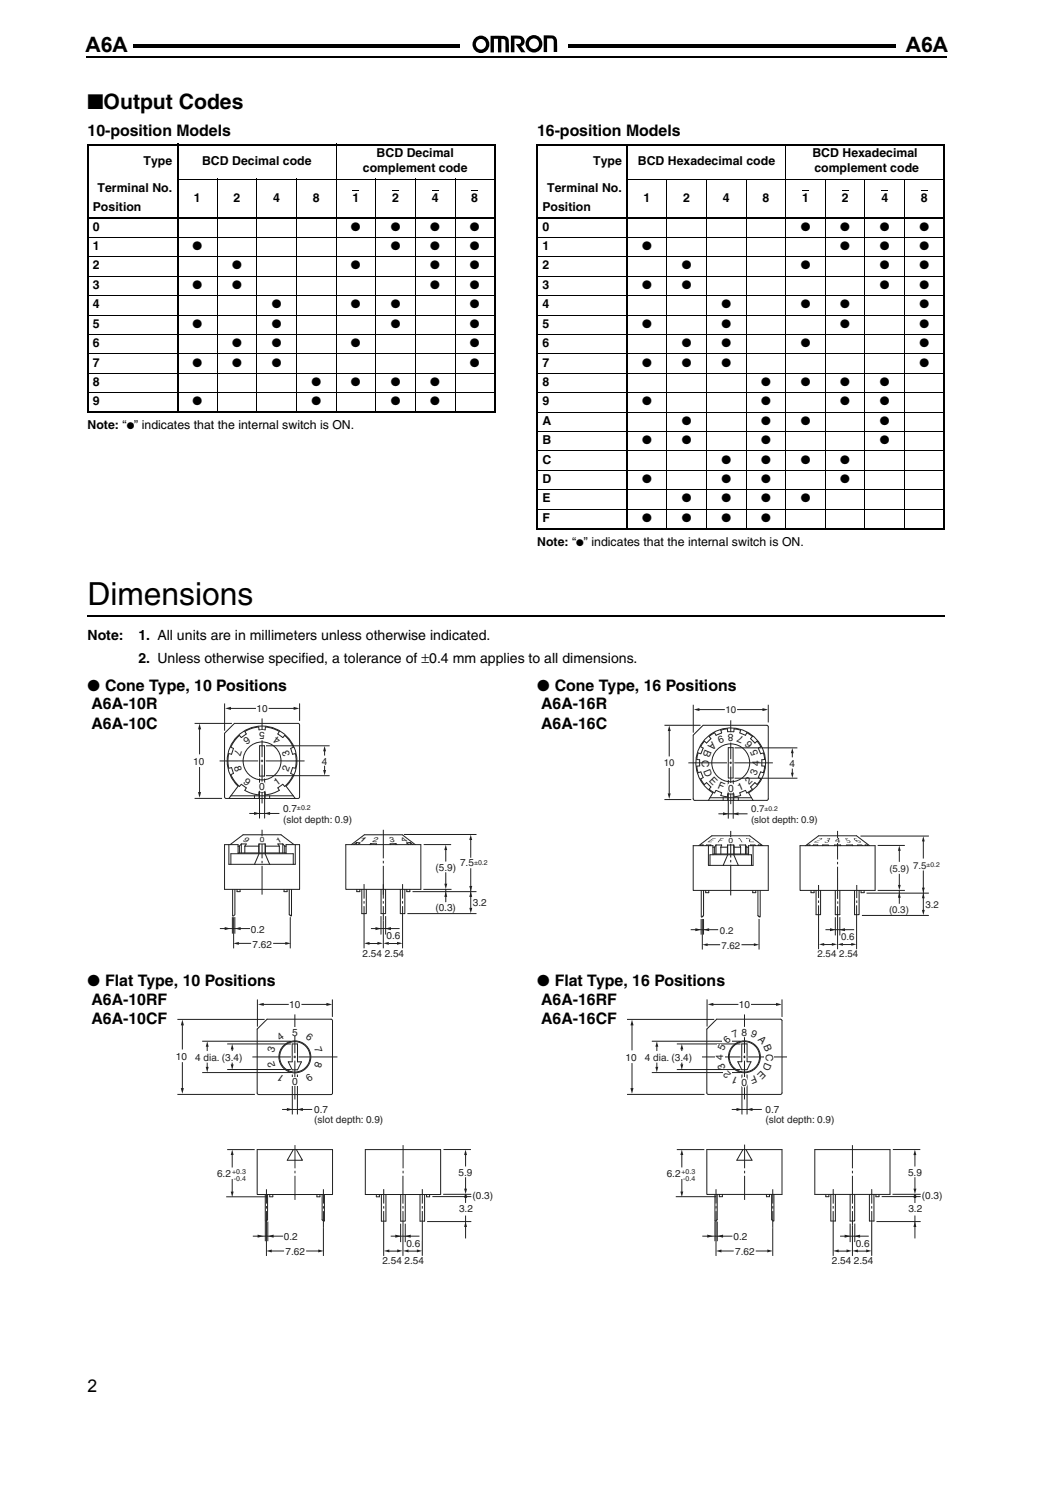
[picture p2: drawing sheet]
<svg xmlns="http://www.w3.org/2000/svg" width="210mm" height="297mm" viewBox="0 0 210 297" stroke-linecap="round" stroke-linejoin="round" font-family="sans-serif">
<path d="M21.1 8.9h.3v.6h-.3zM21.4 8.9h159.2v.6h-159.2z" fill="#000"/>
<g fill="#fff">
<path d="M92.2 7.9h21.1v3.7h-21.1z"/>
<path d="M92.2 7.7h21.3v.4h-21.3z"/>
<path d="M113.2 7.9h.3v3.9h-.3z"/>
<path d="M92 11.5h21.3v.3h-21.3z"/>
<path d="M92 7.7h.4v3.9h-.4z"/>
<path d="M179.3 7.6h10.3v3.9h-10.3z"/>
<path d="M94.5 7h16.9v3.6h-16.9z"/>
</g>
<path d="M95 7.6l.7-.4 .5-.1v.7a1.05 1.05 0 0 0-1 1.5 1.05 1.05 0 0 0 1.7 .3 1.05 1.05 0 0 0-.4-1.8h-.3v-.7a1.73 1.73 0 0 1 1.7 2.2 1.73 1.73 0 0 1-2.5 1.1 1.73 1.73 0 0 1-.4-2.8zM98.1 7.2h1.6a2.04 2.04 0 0 1 1.9 .5l.2 2.8h-.7v-.9a2.09 2.09 0 0 0-.2-1.7l-.6-.1v2.7h-.7v-2.7h-.8v2.7h-.7zM102.2 7.1h1a1.24 1.24 0 0 1 1.4 .3 1.24 1.24 0 0 1 .2 1.4l-.6 .4 .9 1.2h-.9l-1.1-1.6a.76 .76 0 0 0 1.1-.7 .98 .98 0 0 0-1.3-.4v2.7h-.7zM105.6 7.5l.7-.4 .5-.1v.7a1.05 1.05 0 0 0-1 1.4 1.05 1.05 0 0 0 1.7 .4 1.05 1.05 0 0 0-.4-1.8h-.3v-.7a1.73 1.73 0 0 1 1.7 2.2 1.73 1.73 0 0 1-2.5 1 1.73 1.73 0 0 1-.4-2.7zM108.7 7.1h1a1.33 1.33 0 0 1 1.7 1.6v1.7h-.7v-2.2a.54 .54 0 0 0-.7-.5h-.6v2.7h-.7z" fill="#000"/>
<path d="M17.1 7.6h9.5v3.9h-9.5z" fill="#fff"/>
<path d="M17.2 11.1h.2v.4h-.2z" fill="#000"/>
<path d="M17.4 11.3h171.9" fill="none" stroke="#000" stroke-width=".36"/>
<path d="M17.5 123.1h171.4v.6h-171.4z" fill="#fff"/>
<path d="M70.5 38.1h1.4v.1h-1.4zM78.4 38.1h1.4v.1h-1.4zM86.3 38.1h1.4v.1h-1.4zM94.3 38.1h1.3v.1h-1.3zM160.4 38.1h1.4v.1h-1.4zM168.3 38.1h1.4v.1h-1.4zM176.3 38.1h1.3v.1h-1.3zM184.2 38.1h1.3v.1h-1.3zM17.5 123.1v.2z" fill="#000"/>
<g fill="none" stroke="#000" stroke-width=".2">
<path d="M35.3 35.8h63.8M43.4 35.7v46.9M51.4 35.7v46.9M59.3 35.7v46.9M67.2 28.8v53.8M75.1 35.7v46.9M83.1 35.7v46.9M91 35.7v46.9M125.2 35.8h63.8M133.4 35.7v70.2M141.3 35.7v70.2M149.2 35.7v70.2"/>
<path d="M157.1 28.8v77.1M165.1 35.7v70.2M173 35.7v70.2M180.9 35.7v70.2M17.3 47.5h81.8M17.3 51.4h81.8M17.3 55.2h81.8M17.3 59.1h81.8M107.3 47.5h81.7M107.3 51.4h81.7M107.3 55.2h81.7M107.3 59.1h81.7"/>
<path d="M17.3 63h81.8M17.3 66.9h81.8M17.3 70.7h81.8M17.3 74.6h81.8M17.3 78.5h81.8M107.3 63h81.7M107.3 66.9h81.7M107.3 70.7h81.7M107.3 74.6h81.7M107.3 78.5h81.7M107.3 82.4h81.7M107.3 86.3h81.7"/>
<path d="M107.3 90.1h81.7M107.3 94h81.7M107.3 97.9h81.7M107.3 101.8h81.7M17.5 123.2h171.4"/>
</g>
<path d="M17.3 28.9h81.8M17.5 29.1v53.1M35.5 28.8v53.8M98.9 29.1v53.1M107.3 28.9h81.7M107.4 29.1v76.4M125.4 28.8v77.1M188.8 29.1v76.4M17.3 43.6h81.8M107.3 43.6h81.7M17.3 82.4h81.8M107.3 105.7h81.7" fill="none" stroke="#000" stroke-width=".36"/>
<path d="M38.6 140.5h59v51.2h-59z" fill="#fff"/>
<g fill="none" stroke="#231f20" stroke-width=".2">
<path d="M44.9 146.6l2-2h12.9l.1 .3v14.6l-.3 .1h-14.5l-.2-.3zM46.2 159.1h12.4M47.5 147.3l.4-.3 .4 .4 1-.7-.3-.5 1.8-.7 .9-.2 .1 .6h1.2l.1-.6 .9 .2 1.9 .7-.3 .5 1 .7 .3-.4 .4 .3 .9 1.2 .5 .9-.6 .2 .4 1.2 .6-.2a6.8 6.8 0 0 1 0 3l-.6-.2-.4 1.2 .6 .2-1.1 1.7-.7 .7-.3-.4-1 .7 .3 .5-.9 .4-1.9 .5-.1-.6h-1.2l-.1 .6-1.4-.3-1.3-.6 .3-.5-1-.7-.4 .4-1.3-1.5-.4-.9 .5-.2-.4-1.2-.6 .2v-.5l-.1-1.5 .1-1 .6 .2 .4-1.2-.5-.2 .4-.9zM50.9 159.1v.5M51.8 159.1v.5M51.9 149.1h1v6h-1zM53 159.1v.5M53.9 159.1v.5M59 159.6l-1.8-2.4a7 7 0 0 0 .2-10 7 7 0 0 0-10 0 7 7 0 0 0 .2 10l-1.8 2.4M45.8 168.8v4h13.2v-4M46 168.8l2.6-1.9h7.6l2.6 1.9M46.2 172.8v-2.1h12.4v2.1"/>
<path d="M46.5 177.8v5.3h.2l.3-.3v-5M47.4 177.8v.4h.6v-.4M47.6 170.7v-1.9h-2.7v9h15v-9h-2.7v1.9M47.6 170.5h9.6M47.6 169.1h.3M47.9 169.1v1.4M48.3 168.7h1l-.3 .4M48.3 168.7v1.8M48.3 168.7l-.4 .4M49 169.1h2.7M49 169.1v1.4M51.7 169.1v1.4"/>
<path d="M51.8 168.7h1.2M51.8 168.7l-.1 .4M51.8 168.7v1.8M51.8 170.7l-.9 2.1M53 170.7l.9 2.1M53 168.7v1.8M53 168.7l.1 .4M53.1 169.1h2.8M53.1 169.1v1.4M55.9 169.1v1.4M56.6 168.7h-1l.3 .4M56.6 168.7v1.8"/>
<path d="M56.6 168.7l.3 .4M56.8 177.8v.4h.6v-.4M56.9 169.1h.3M56.9 169.1v1.4M57.8 177.8v5l.2 .1M58.3 177.8v5.3h-.2v-.2M69.2 168.8h15v9h-15zM71.3 168.4l.7 .1-.4 .3M71.3 168.4v.4M71.3 168.4l-.5 .4M71.4 177.8v.4h.6v-.4M72.4 177.8v4.8h.9v-4.8"/>
<path d="M74.2 168.6l1.1 .1-.1 .1M74.2 168.6v.2M74.2 168.6l-.3 .2M76.2 177.8v4.8h.9v-4.8M79.2 168.6l-1.2 .1 .1 .1M79.2 168.6v.2M79.2 168.6l.2 .2M80.1 177.8v4.8h.9v-4.8M81.4 177.8v.4h.6v-.4M82 168.4v.4M82 168.4l.5 .4M82 168.4l-.7 .1 .5 .3"/>
<path d="M83 168.8l-2.6-1.9h-7.5l-2.6 1.9M84.7 177.8h5.6M84.7 168.8h5.5M89.1 169.7v2.5M46.5 183.3v3.3M46.7 183.3v6.3M47 183.3v3.3M58 183.3v6.3M72.8 181.1v8.5M76.2 183.1v3.7M76.7 184v5.6M77.1 183.1v3.7"/>
<path d="M80.5 181.1v8.5"/>
<circle cx="52.4" cy="152.1" r="3.8"/>
</g>
<path d="M89.1 168.8l.3 1.1h-.5z" fill="#231f20"/>
<path d="M89.1 174.4v2.4M89.1 177.7v2.6M94.1 177.4v4.5" fill="none" stroke="#231f20" stroke-width=".2"/>
<path d="M88.9 176.6h.5l-.3 1.1z" fill="#231f20"/>
<path d="M80.8 166.8h14.5M82.5 178.2h12.8M94.1 167.7v3.8M81.5 182.6h13.8" fill="none" stroke="#231f20" stroke-width=".2"/>
<g fill="#231f20">
<path d="M94.1 166.8l.3 1.1h-.6z"/>
<path d="M94.1 178.2l.3 1.1h-.6z"/>
<path d="M89.1 178.2l.3 1.1h-.5z"/>
</g>
<path d="M94.1 173.6v3.7" fill="none" stroke="#231f20" stroke-width=".2"/>
<g fill="#231f20">
<path d="M93.9 177.1h.5l-.3 1.1z"/>
<path d="M93.9 181.5h.5l-.3 1.1z"/>
</g>
<path d="M72.8 176.7v2.9M76.7 176.8v2.8M80.5 176.7v2.9M72.8 180.1v.5M76.7 180.1v.5M76.7 181.1v2.9M80.5 180.1v.5" fill="none" stroke="#231f20" stroke-width=".2"/>
<g fill="#231f20">
<path d="M47 185.6l1.1-.3v.6z"/>
<path d="M77 185.6l1.2-.3v.6z"/>
<path d="M44.9 185.3l1.2 .3-1.2 .3z"/>
<path d="M75.1 185.3l1.1 .3-1.1 .3z"/>
</g>
<path d="M44 185.6h6M47.6 188.6h2.6" fill="none" stroke="#231f20" stroke-width=".2"/>
<g fill="#231f20">
<path d="M46.7 188.6l1.1-.3v.6z"/>
<path d="M72.8 188.6l1.1-.3v.6z"/>
<path d="M76.7 188.6l1.1-.3v.6z"/>
</g>
<path d="M54.6 188.6h2.7" fill="none" stroke="#231f20" stroke-width=".2"/>
<g fill="#231f20">
<path d="M57.1 188.3l1 .3-1 .3z"/>
<path d="M75.5 188.3l1.1 .3-1.1 .3z"/>
<path d="M79.4 188.3l1.1 .3-1.1 .3z"/>
</g>
<path d="M51.6 152.1h-7.7M51.9 155.6v8M52.1 152.1h.5M52.4 151.8v.5M52.4 152.8v7.8M52.4 143.6v7.7M52.9 155.6v8M53.1 152.1h7.8M53.2 149.1h12.7M53.2 155.1h12.7M73.6 188.6h2.1M77.7 188.6h2.1" fill="none" stroke="#231f20" stroke-width=".2"/>
<path d="M64.9 149.1l.3 1.1h-.6z" fill="#231f20"/>
<path d="M44.9 140.6v5.5M45.7 141.6h5.5M53.7 141.6h5.3M59.9 140.6v3.5" fill="none" stroke="#231f20" stroke-width=".2"/>
<g fill="#231f20">
<path d="M45 141.6l1.2-.3v.6z"/>
<path d="M52.9 162.6l1.1-.3v.6z"/>
<path d="M50.8 162.3l1.2 .3-1.2 .3z"/>
<path d="M58.7 141.3l1.2 .3-1.2 .3z"/>
</g>
<path d="M38.9 144.6h7.5M38.9 159.6h5.5M39.9 145.5v5.3M39.9 153.3v5.5" fill="none" stroke="#231f20" stroke-width=".2"/>
<g fill="#231f20">
<path d="M39.6 158.3h.6l-.3 1.2z"/>
<path d="M39.9 144.6l.3 1.2h-.6z"/>
</g>
<path d="M64.9 150v1M64.9 153.1v1M49.9 162.6h6M52.4 165.9v5.7M52.4 172.1v.5M52.4 173.1v5.7M76.7 165.9v5.7M76.7 172.1v.5M76.7 173.1v5.7" fill="none" stroke="#231f20" stroke-width=".2"/>
<path d="M64.6 153.9h.6l-.3 1.1z" fill="#231f20"/>
<path d="M74.2 185.6h5.7" fill="none" stroke="#231f20" stroke-width=".2"/>
<path d="M52 167.3h.7v1.2h-.7z" fill="#fff"/>
<path d="M52.3 167.4a.49 .49 0 0 0-.2 .5 .49 .49 0 0 0 .4 .4 .47 .47 0 0 0 .2-.5 .47 .47 0 0 0-.4-.4zM52.2 167.4a.51 .51 0 0 1 .7 .2 .51 .51 0 0 1-.3 .7 .51 .51 0 0 1-.6-.2z" fill="#231f20"/>
<path d="M52.2 167.4a.51 .51 0 0 1 .7 .2 .51 .51 0 0 1-.3 .7 .51 .51 0 0 1-.6-.2zM52.3 167.4h.1a.45 .45 0 0 1 .3 .5 .45 .45 0 0 1-.4 .4l-.2-.4z" fill="none" stroke="#fff" stroke-width=".3"/>
<g fill="#fff">
<path d="M19.2 149.6h15.7v16.8h-15.7z"/>
<path d="M132.8 140.8h55.2v51h-55.2z"/>
</g>
<g fill="none" stroke="#231f20" stroke-width=".2">
<path d="M140.6 145h12.7l.3 .1v14.6l-.1 .2-14.6 .1-.2-.2-.1-12.8zM141.7 160l.9-1.5a7 7 0 0 1-1.8-10.5 7 7 0 0 1 10.7 0 7 7 0 0 1-1.8 10.5l.9 1.5M141.8 147.2l1.1-.7 .3 .5 1.1-.5-.1-.5 .6-.2 .7-.1v.6h1.2l.1-.6 1.3 .3-.2 .5 1.2 .5 .3-.5 .5 .3 .6 .4-.4 .5 .9 .8 .4-.3 .8 1.1-.6 .2 .5 1.2 .6-.2 .1 .7 .1 .6-.5 .1v1.2l.5 .1-.2 1.3-.6-.2-.5 1.1 .6 .3-.4 .6-.4 .5-.4-.4-.9 .9 .4 .5-1.1 .7-.3-.5-1.2 .5 .2 .5-.6 .2-.7 .1-.1-.6h-1.2v.6l-1.3-.3 .1-.5-1.1-.5-.3 .5-.6-.3-.5-.4 .4-.5-.9-.9-.4 .4-.8-1.1 .5-.3-.4-1.1-.6 .2-.2-.7-.1-.6 .6-.1v-1.2l-.6-.1 .3-1.3 .6 .2 .4-1.2-.5-.2 .4-.6 .4-.5 .4 .3 .9-.8zM142 159.5h8.3M144.6 159.5v.5M145.5 159.5v.5M145.6 149.5h1v6h-1zM146.7 159.5v.5M147.7 159.5v.5M139.7 169l2.6-1.9h7.6l2.6 1.9M140 169l.6-.1-.1 .1M140.7 178v5l-.2 .3h-.3v-5.3"/>
<path d="M141.1 178v.4h.6v-.4M141.2 169l.1-.1h.9l-.1 .1M141.7 169v4h8.9v-4M142 173v-2.1h8.3v2.1M142.6 169.3h.3M142.6 170.7h7.1M142.6 170.9v-1.9h-4v9h15v-9h-3.9v1.9M142.9 169.3v1.4M143.2 168.9l-.3 .4M143.2 168.9v1.8M143.2 168.9h1.1l-.1 .4M144.2 169.3v1.4"/>
<path d="M145.5 169.3v1.4M145.5 168.9h1.2M145.5 168.9v.4h-1.3M145.5 168.9v1.8M145.5 170.9l-.9 2.1M146.7 170.9l1 2.1M146.7 168.9l.1 .4h1.3l-.2-.4h1.2M146.7 168.9v1.8M146.8 169.3v1.4M148.1 169.3v1.4M149.1 168.9v1.8M149.1 168.9l.3 .4"/>
<path d="M149.4 169.3v1.4M149.4 169.3h.3M150.1 168.9h.9M150.1 168.9l.1 .1M150.5 178v.4h.6v-.4M151 168.9l.1 .1M151.6 178v5l.2 .3h.2v-5.3M151.6 168.9h.5M151.6 168.9l.2 .1M152.1 169v-.1l.2 .1M160 169h15v9h-15zM161.4 169l.6-.1-.2 .1"/>
<path d="M162.2 178v.4h.6v-.4M162.5 169l.2-.1h.8l-.1 .1M163.2 178v4.8h.9v-4.8M164.6 168.9h1.1l-.1 .1M164.6 168.9l-.1 .1M164.6 168.9v.1M166.9 168.9v.1v-.1h1.2v.1v-.1M167 178v4.8h1v-4.8M170.4 168.9h-1.1l.1 .1M170.4 168.9l.1 .1M170.4 168.9v.1M170.9 178v4.8h.9v-4.8"/>
<path d="M171.6 169l-.1-.1h.8l.2 .1M172.2 178v.4h.6v-.4M173.2 169l-.2-.1 .6 .1M173.5 168.9v.1M173.9 169l-2.6-1.9h-7.6l-2.6 1.9"/>
<circle cx="146.1" cy="152.5" r="3.8"/>
</g>
<g fill="#231f20">
<path d="M144.1 167.5h.6l-.5 .1-.2 .3 .4 .1h-.4l-.3 .4h-.2z"/>
<path d="M141.5 168.3l1.1-.8h.6l-.6 .1-.3 .3h.4l-.1 .1h-.4l-.4 .3h.6h-.1z"/>
<path d="M149.2 167.6l.1-.1a.55 .55 0 0 1 .7 .5v.3h.8h-.8l-.2-.3a.26 .26 0 0 0 0-.3 .26 .26 0 0 0-.4 0z"/>
<path d="M147.6 167.6l.3-.1 .6 .9h-.2l-.4-.8z"/>
<path d="M165.4 167.7a.34 .34 0 0 1 .3-.2 .34 .34 0 0 1 .3 .2l-.4 .2 .2 .1a.45 .45 0 0 1-.3 .4 .45 .45 0 0 1-.6-.2l.2 .1a.28 .28 0 0 0 .4 0 .28 .28 0 0 0 .1-.3h-.3l.1-.1a.27 .27 0 0 0 .3 0 .27 .27 0 0 0 .1-.3z"/>
<path d="M162.8 168.4l.7-.4a.59 .59 0 0 0 .7-.4l-.5 .1 .7-.1a.62 .62 0 0 1-.7 .4l-.7 .3h.7l-.1 .1z"/>
<path d="M169 167.6h.6v.1h-.4l.1 .2a.45 .45 0 0 1 .5 0 .45 .45 0 0 1 .2 .5l-.7-.1h.2a.2 .2 0 0 0 .2 .1 .2 .2 0 0 0 .1-.3l-.6-.1z"/>
<path d="M171.3 168a.41 .41 0 0 0 .7 .2zM170.8 167.6l.6 .1-.5-.1a.33 .33 0 0 0 .2 .4 .33 .33 0 0 0 .4-.1l.7 .4a1.17 1.17 0 0 1-1.4-.7z"/>
</g>
<path d="M145.4 152.5h-7.7M145.6 155.9v7.7M145.9 152.5h.5M146.1 152.2v.5M146.1 153.2v7.5M146.1 144v7.8M146.6 155.9v7.7M146.8 152.5h7.8M146.9 149.5h12.6M146.9 155.6h12.6" fill="none" stroke="#231f20" stroke-width=".2"/>
<path d="M158.4 149.5l.3 1.1h-.5z" fill="#231f20"/>
<path d="M138.6 140.9v5.6M139.4 141.8h5.6M147.4 141.8h5.4M153.6 140.9v3.5" fill="none" stroke="#231f20" stroke-width=".2"/>
<g fill="#231f20">
<path d="M138.8 141.8l1.1-.3v.6z"/>
<path d="M146.6 162.7l1.1-.3v.6z"/>
<path d="M144.6 162.4l1.1 .3-1.1 .3z"/>
<path d="M152.5 141.5l1.1 .3-1.1 .3z"/>
</g>
<path d="M132.9 145h7.2M132.9 159.8h5.3M133.8 145.8v5.4M133.8 153.5v5.5" fill="none" stroke="#231f20" stroke-width=".2"/>
<g fill="#231f20">
<path d="M133.5 158.6h.6l-.3 1.1z"/>
<path d="M133.8 145l.3 1.1h-.6z"/>
</g>
<path d="M143.7 162.7h5.8M146.1 166.1v5.3M146.1 171.9v.5M146.1 172.9v6.1M140.2 183.7v3.1M140.5 183.7v6.1M140.7 183.7v3.1M151.8 183.7v6.1" fill="none" stroke="#231f20" stroke-width=".2"/>
<g fill="#231f20">
<path d="M140.7 185.8l1.1-.3v.6z"/>
<path d="M139.1 185.5l1.1 .3-1.1 .3z"/>
</g>
<path d="M138.1 185.8h5.5M141.3 188.8h2.7" fill="none" stroke="#231f20" stroke-width=".2"/>
<path d="M140.5 188.8l1-.2v.5z" fill="#231f20"/>
<path d="M148.3 188.8h2.7" fill="none" stroke="#231f20" stroke-width=".2"/>
<path d="M150.8 188.6l1 .2-1 .3z" fill="#231f20"/>
<path d="M167.5 173.3v6.4M167.5 166.1v5.7M167.5 172.3v.5M175.5 169h5.5M175.5 178h5.5M179.8 169.9v2.4M163.7 181v8.7M167.1 183.3v3.7M167.5 181.1v8.6M168 183.3v3.7M171.3 181v8.7" fill="none" stroke="#231f20" stroke-width=".2"/>
<g fill="#231f20">
<path d="M179.8 169l.3 1.1h-.5z"/>
<path d="M179.8 178.4l.3 1.1h-.5z"/>
</g>
<path d="M179.8 174.7v2.4M179.8 178v2.7M184.7 177.7v4.6" fill="none" stroke="#231f20" stroke-width=".2"/>
<path d="M179.6 176.9h.5l-.3 1z" fill="#231f20"/>
<path d="M172.1 167.1h13.7M173.3 178.5h12.5M184.7 168v3.6M172.4 183h13.4" fill="none" stroke="#231f20" stroke-width=".2"/>
<g fill="#231f20">
<path d="M184.6 167.1l.3 1.1h-.5z"/>
<path d="M184.6 178.5l.3 1.1h-.5z"/>
</g>
<path d="M184.7 174v3.6" fill="none" stroke="#231f20" stroke-width=".2"/>
<g fill="#231f20">
<path d="M184.4 177.4h.5l-.2 1.1z"/>
<path d="M184.4 181.9h.5l-.2 1z"/>
</g>
<path d="M163.7 176.9v2.6M171.3 176.9v2.6M163.7 180v.5M167.5 180.2v.5M171.3 180v.5" fill="none" stroke="#231f20" stroke-width=".2"/>
<g fill="#231f20">
<path d="M167.9 185.8l1.1-.3v.6z"/>
<path d="M166 185.5l1.1 .3-1.1 .3z"/>
<path d="M163.8 188.8l1-.3v.6z"/>
<path d="M167.5 188.8l1.1-.3v.6z"/>
<path d="M166.4 188.5l1 .3-1 .2z"/>
<path d="M170.2 188.5l1.1 .3-1.1 .2z"/>
</g>
<path d="M158.4 150.4v1M158.4 153.6v1.1M164.6 188.8h2M165.1 185.8h5.7M168.5 188.8h2.1" fill="none" stroke="#231f20" stroke-width=".2"/>
<path d="M158.2 154.5h.5l-.2 1z" fill="#231f20"/>
<g fill="#fff">
<path d="M145.6 167.4h1v1.2h-1z"/>
<path d="M167 167.5h1v1h-1z"/>
</g>
<path d="M167.2 168.1h.5v-.4zM167 168.1l.8-.6v.6l.2 .1h-.2l.1 .3h-.2v-.3z" fill="#231f20"/>
<g fill="#fff">
<path d="M108.7 149.1h15.8v16.6h-15.8z"/>
<path d="M108.7 149.1h15.8v16.5h-15.8z"/>
<path d="M35.2 199.7h63.4v53.5h-63.4z"/>
</g>
<g fill="none" stroke="#231f20" stroke-width=".2">
<path d="M53.4 203.7h12.8l.3 .2v14.6l-.2 .3h-14.6l-.2-.2-.1-12.9zM58.4 208.7h1.1v3.6h.8l-.8 1.5h-1.1l-.8-1.5h.8zM51.4 229.8h15.1v9h-15.1zM53.1 238.8v5.3h.2M53.5 238.8v5l-.2 .1M53.9 238.8v.4h.7v-.4M58.7 229.8l-1.3 2.1h3.1l-1.2-2.1M63.4 238.8v.4h.6v-.4M64.4 238.8v5l.2 .1M64.9 238.8v5.3h-.3M73.1 229.8h15v9h-15zM75.3 238.8v.4h.6v-.4"/>
<path d="M76.3 238.8v5.3h.9v-5.3M80.1 238.8v5.3h.9v-5.3M84 238.8v5.3h.9v-5.3M85.3 238.8v.4h.6v-.4M88.6 238.7h5.7M88.7 229.8h5.5M93.1 230.7v2.5M76.7 242.1v8.9M80.1 244.6v3.7M80.6 242.1v8.9M81 244.6v3.7M84.5 242.1v8.9"/>
<circle cx="59" cy="211.3" r="3.2"/>
<circle cx="59" cy="211.3" r="3"/>
</g>
<path d="M93.1 229.8l.3 1.1h-.6z" fill="#231f20"/>
<path d="M93.1 238.7v1.8M93.1 243v4.6" fill="none" stroke="#231f20" stroke-width=".2"/>
<path d="M93.1 244.2l.3 1.1h-.6z" fill="#231f20"/>
<path d="M93.1 235.3v2.5" fill="none" stroke="#231f20" stroke-width=".2"/>
<path d="M92.8 237.6h.6l-.3 1.1z" fill="#231f20"/>
<path d="M76.7 237.7v2.9M84.5 237.7v2.9M86.5 239.2h7.8M76.7 241.1v.5M80.6 241.1v.5M84.5 241.1v.5M85.4 244.2h8.9" fill="none" stroke="#231f20" stroke-width=".2"/>
<g fill="#231f20">
<path d="M81 247.1l1.1-.3v.6z"/>
<path d="M79 246.8l1.2 .3-1.2 .3z"/>
<path d="M76.8 250.1l1.1-.3v.5z"/>
<path d="M80.6 250.1l1.1-.3v.5z"/>
<path d="M79.4 249.8l1.1 .2-1.1 .3z"/>
<path d="M83.4 249.8l1 .2-1 .3z"/>
</g>
<path d="M53.3 237.7v2.9M64.7 237.7v2.9M53.1 244.2v3.9M53.3 241.1v.5M53.3 242.1v9M53.6 244.2v3.9M64.7 241.1v.5M64.7 242.1v9M77.6 250.1h2.1M81.7 250.1h2" fill="none" stroke="#231f20" stroke-width=".2"/>
<g fill="#231f20">
<path d="M53.6 247.1l1.1-.3v.6z"/>
<path d="M51.5 246.8l1.2 .3-1.2 .3z"/>
</g>
<path d="M50.6 247.1h6M54.1 250.1h2.7" fill="none" stroke="#231f20" stroke-width=".2"/>
<path d="M53.3 250.1l1-.3v.6z" fill="#231f20"/>
<path d="M61.2 250.1h2.6" fill="none" stroke="#231f20" stroke-width=".2"/>
<path d="M63.6 249.8l1.1 .3-1.1 .2z" fill="#231f20"/>
<g fill="none" stroke="#231f20" stroke-width=".2">
<path d="M40.4 208.1h17.8M40.4 214.4h17.8M45.4 208.7h12.8M45.4 213.8h12.8M58.2 211.3h-7.7M58.5 214.8v8M58.7 211.3h.5M59 202.8v7.7M59 211v.5M59 212v7.8M59.5 214.8v8M59.7 211.3h7.8"/>
<path d="M59 228.9v4.6M59 234v.5M59 235v4.8M80.6 235v5.6M80.6 228.9v4.6M80.6 234v.5"/>
</g>
<path d="M41.4 208.2l.3 1h-.5z" fill="#231f20"/>
<path d="M51.5 199.8v5.4M66.5 199.8v3.5M52.3 200.8h5.5M60.3 200.8h5.3" fill="none" stroke="#231f20" stroke-width=".2"/>
<g fill="#231f20">
<path d="M51.6 200.8l1.1-.3v.6z"/>
<path d="M59.4 221.8l1.2-.3v.6z"/>
<path d="M57.4 221.5l1.1 .3-1.1 .3z"/>
<path d="M65.3 200.5l1.1 .3-1.1 .3z"/>
</g>
<path d="M35.5 203.8h17.4M35.5 218.8h15.5M36.5 204.6v5.2M36.5 212.3v5.7" fill="none" stroke="#231f20" stroke-width=".2"/>
<g fill="#231f20">
<path d="M36.2 217.5h.6l-.3 1.1z"/>
<path d="M36.5 203.8l.3 1.2h-.6z"/>
</g>
<path d="M41.4 209v1.1M41.4 212.4v1.1M56.4 221.8h6" fill="none" stroke="#231f20" stroke-width=".2"/>
<g fill="#231f20">
<path d="M41.1 213.3h.6l-.3 1z"/>
<path d="M46.4 208.7l.3 1.1h-.6z"/>
</g>
<path d="M46.4 209.6v.5M46.4 212.4v.6" fill="none" stroke="#231f20" stroke-width=".2"/>
<path d="M46.1 212.8h.6l-.3 1z" fill="#231f20"/>
<path d="M45.2 239.2h8.2M45.4 229.8h5.5" fill="none" stroke="#231f20" stroke-width=".2"/>
<path d="M46.4 229.8l.3 1.1h-.6z" fill="#231f20"/>
<path d="M46.4 230.7v2.7M46.4 235.7v2.7" fill="none" stroke="#231f20" stroke-width=".2"/>
<path d="M46.1 238.2h.6l-.3 1.1z" fill="#231f20"/>
<path d="M78.1 247.1h5.8" fill="none" stroke="#231f20" stroke-width=".2"/>
<circle cx="93.1" cy="239.2" r=".22" fill="#231f20"/>
<g fill="#fff">
<path d="M58.3 215.3h1.4v1.7h-1.4z"/>
<path d="M58.3 205.4h1.4v1.7h-1.4z"/>
</g>
<circle cx="93.1" cy="239.2" r=".31" fill="#231f20"/>
<g fill="#fff">
<path d="M18.3 207.9h15.6v15.4h-15.6z"/>
<path d="M18.3 208h15.6v15.3h-15.6z"/>
<path d="M125.1 199.7h63.4v53.5h-63.4z"/>
</g>
<g fill="none" stroke="#231f20" stroke-width=".2">
<path d="M143.3 203.7h12.8l.2 .2 .1 14.6-.2 .2-14.5 .1-.3-.2v-12.9zM148.3 208.7h1.1v3.5h.8l-.8 1.6h-1.1l-.7-1.6h.7zM141.4 229.8h15v9h-15zM143 238.8v5.3h.2M143.4 238.8v5l-.2 .1M143.9 238.8v.4h.6v-.4M148.6 229.8l-1.2 2.1h3l-1.2-2.1M153.3 238.8v.4h.6v-.4M154.3 238.8v5l.2 .1M154.8 238.8v5.3h-.3M162.9 229.8h15.1v9h-15.1zM165.1 238.8v.4h.7v-.4"/>
<path d="M166.1 238.8v5.3h1v-5.3M170 238.8v5.3h.9v-5.3M173.9 238.8v5.3h.9v-5.3M175.2 238.8v.4h.6v-.4M178.5 238.7h5.6M178.6 229.8h5.4M183 230.7v2.5M166.6 242.1v8.9M170 244.6v3.7M170.5 244.9v6.1M170.9 244.6v3.7M174.3 242.1v8.9"/>
<circle cx="148.9" cy="211.2" r="3"/>
<circle cx="148.9" cy="211.2" r="3.2"/>
</g>
<path d="M183 229.8l.3 1.1h-.6z" fill="#231f20"/>
<path d="M183 238.7v1.8M183 243v4.6" fill="none" stroke="#231f20" stroke-width=".2"/>
<path d="M183 244.2l.3 1.1h-.6z" fill="#231f20"/>
<path d="M183 235.3v2.5" fill="none" stroke="#231f20" stroke-width=".2"/>
<path d="M182.7 237.6h.6l-.3 1.1z" fill="#231f20"/>
<path d="M166.6 237.7v2.9M174.3 237.7v2.9M176.3 239.2h7.8M166.6 241.1v.5M170.5 241.1v.5M170.5 242.1v2.8M174.3 241.1v.5M175.3 244.2h8.8" fill="none" stroke="#231f20" stroke-width=".2"/>
<g fill="#231f20">
<path d="M170.9 247.1l1.1-.3v.6z"/>
<path d="M168.9 246.8l1.2 .3-1.2 .3z"/>
<path d="M166.6 250.1l1.1-.3v.5z"/>
<path d="M170.5 250.1l1.1-.3v.5z"/>
<path d="M169.3 249.8l1.1 .2-1.1 .3z"/>
<path d="M173.2 249.8l1.1 .2-1.1 .3z"/>
</g>
<path d="M143.2 237.7v2.9M154.5 237.7v2.9M143 244.2v3.9M143.2 241.1v.5M143.2 242.1v9M143.4 244.2v3.9M154.5 241.1v.5M154.5 242.1v9M167.4 250.1h2.2M171.5 250.1h2.1" fill="none" stroke="#231f20" stroke-width=".2"/>
<g fill="#231f20">
<path d="M143.5 247.1l1.1-.3v.6z"/>
<path d="M141.4 246.8l1.2 .3-1.2 .3z"/>
</g>
<path d="M140.4 247.1h6.1M144.1 250.1h2.6" fill="none" stroke="#231f20" stroke-width=".2"/>
<path d="M143.2 250.1l1.1-.3v.6z" fill="#231f20"/>
<path d="M151.1 250.1h2.6" fill="none" stroke="#231f20" stroke-width=".2"/>
<path d="M153.5 249.8l1 .3-1 .2z" fill="#231f20"/>
<g fill="none" stroke="#231f20" stroke-width=".2">
<path d="M130.4 208.1h17.7M130.4 214.4h17.7M135.4 208.7h12.7M135.4 213.8h12.7M148.1 211.3h-7.7M148.4 214.8v8M148.6 211.3h.5M148.9 211v.5M148.9 212v7.8M148.9 202.8v7.7M149.4 214.8v8M149.6 211.3h7.8"/>
<path d="M148.9 228.8v4.7M148.9 234v.5M148.9 235v4.8M170.5 228.9v4.6M170.5 234v.5M170.5 235v5.6"/>
</g>
<path d="M131.4 208.2l.2 1h-.5z" fill="#231f20"/>
<path d="M141.4 199.8v5.4M156.4 199.8v3.5M142.2 200.8h5.5M150.2 200.8h5.3" fill="none" stroke="#231f20" stroke-width=".2"/>
<g fill="#231f20">
<path d="M141.5 200.8l1.2-.3v.6z"/>
<path d="M149.3 221.8l1.2-.3v.6z"/>
<path d="M147.3 221.5l1.1 .3-1.1 .3z"/>
<path d="M155.2 200.5l1.1 .3-1.1 .3z"/>
</g>
<path d="M125.4 203.8h17.4M125.4 218.8h15.5M126.4 204.6v5.4M126.4 212.5v5.5" fill="none" stroke="#231f20" stroke-width=".2"/>
<g fill="#231f20">
<path d="M126.1 217.5h.6l-.3 1.1z"/>
<path d="M126.4 203.8l.3 1.2h-.6z"/>
</g>
<path d="M131.4 209v1.1M131.4 212.4v1.1M146.3 221.8h6.1" fill="none" stroke="#231f20" stroke-width=".2"/>
<g fill="#231f20">
<path d="M131.1 213.3h.5l-.2 1z"/>
<path d="M136.4 208.7l.2 1.1h-.5z"/>
</g>
<path d="M136.4 209.6v.5M136.4 212.4v.6" fill="none" stroke="#231f20" stroke-width=".2"/>
<path d="M136.1 212.8h.5l-.3 1z" fill="#231f20"/>
<path d="M135.1 239.2h8.2M135.4 229.8h5.5" fill="none" stroke="#231f20" stroke-width=".2"/>
<path d="M136.4 229.8l.2 1.1h-.5z" fill="#231f20"/>
<path d="M136.4 230.7v2.7M136.4 235.7v2.7" fill="none" stroke="#231f20" stroke-width=".2"/>
<path d="M136.1 238.2h.5l-.2 1.1z" fill="#231f20"/>
<path d="M168 247.1h5.7" fill="none" stroke="#231f20" stroke-width=".2"/>
<circle cx="183" cy="239.2" r=".22" fill="#231f20"/>
<g fill="#fff">
<path d="M144.5 207.3h1.9v1.1h-1.9z"/>
<path d="M143.4 208.6h.8v.6h-.8z"/>
<path d="M143 210.7h1.9v.8h-1.9z"/>
<path d="M144.5 214.2h1.8v1.2h-1.8z"/>
<path d="M152.9 210.7h1.9v1.4h-1.9z"/>
</g>
<circle cx="183" cy="239.2" r=".31" fill="#231f20"/>
<path d="M107.8 207.5h15.7v15.5h-15.7z" fill="#fff"/>
<text font-size="6.3" x="17.5" y="121">Dimensions</text>
<g font-size="4.2">
<text x="17.1" y="10.4">A6A</text>
<text x="181.1" y="10.4">A6A</text>
<text x="17.5" y="21.9">■Output Codes</text>
</g>
<text font-size="3.5" x="17.5" y="278.3">2</text>
<g font-size="3.2">
<text x="17.5" y="27.2">10-position Models</text>
<text x="107.4" y="27.2">16-position Models</text>
<text x="17.5" y="138.1">● Cone Type, 10 Positions</text>
<text x="18.3" y="141.8">A6A-10R</text>
<text x="107.4" y="138.1">● Cone Type, 16 Positions</text>
<text x="108.2" y="141.8">A6A-16R</text>
<text x="18.3" y="145.7">A6A-10C</text>
<text x="108.2" y="145.7">A6A-16C</text>
<text x="17.5" y="197.1">● Flat Type, 10 Positions</text>
<text x="107.4" y="197.1">● Flat Type, 16 Positions</text>
<text x="18.3" y="200.8">A6A-10RF</text>
<text x="108.2" y="200.8">A6A-16RF</text>
<text x="18.3" y="204.7">A6A-10CF</text>
<text x="108.2" y="204.7">A6A-16CF</text>
</g>
<g font-size="2.8">
<text x="17.5" y="128">Note:</text>
<text x="27.7" y="128">1. All units are in millimeters unless otherwise indicated.</text>
<text x="27.7" y="132.6">2. Unless otherwise specified, a tolerance of ±0.4 mm applies to all dimensions.</text>
</g>
<g font-size="2.5">
<text x="28.7" y="33">Type</text>
<text x="40.4" y="33">BCD Decimal code</text>
<text x="72.6" y="34.5">complement code</text>
<text x="75.3" y="31.5">BCD Decimal</text>
<text x="118.6" y="33">Type</text>
<text x="127.5" y="33">BCD Hexadecimal code</text>
<text x="162.5" y="31.5">BCD Hexadecimal</text>
<text x="162.9" y="34.5">complement code</text>
<text x="19.5" y="38.4">Terminal No.</text>
<text x="38.8" y="40.3">1</text>
<text x="46.7" y="40.3">2</text>
<text x="54.6" y="40.3">4</text>
<text x="62.6" y="40.3">8</text>
<text x="70.5" y="40.3">1</text>
<text x="78.4" y="40.3">2</text>
<text x="86.3" y="40.3">4</text>
<text x="94.3" y="40.3">8</text>
<text x="109.4" y="38.4">Terminal No.</text>
<text x="128.7" y="40.3">1</text>
<text x="136.6" y="40.3">2</text>
<text x="144.5" y="40.3">4</text>
<text x="152.5" y="40.3">8</text>
<text x="160.4" y="40.3">1</text>
<text x="168.3" y="40.3">2</text>
<text x="176.3" y="40.3">4</text>
<text x="184.2" y="40.3">8</text>
<text x="18.6" y="42.2">Position</text>
<text x="18.6" y="46.1">0</text>
<text x="70.2" y="46.1">●</text>
<text x="78.1" y="46.1">●</text>
<text x="86" y="46.1">●</text>
<text x="94" y="46.1">●</text>
<text x="108.5" y="42.2">Position</text>
<text x="108.5" y="46.1">0</text>
<text x="160.1" y="46.1">●</text>
<text x="168" y="46.1">●</text>
<text x="176" y="46.1">●</text>
<text x="183.9" y="46.1">●</text>
<text x="18.6" y="50">1</text>
<text x="18.6" y="53.9">2</text>
<text x="38.5" y="50">●</text>
<text x="46.4" y="53.9">●</text>
<text x="70.2" y="53.9">●</text>
<text x="78.1" y="50">●</text>
<text x="86" y="50">●</text>
<text x="86" y="53.9">●</text>
<text x="94" y="50">●</text>
<text x="94" y="53.9">●</text>
<text x="108.5" y="50">1</text>
<text x="108.5" y="53.9">2</text>
<text x="128.4" y="50">●</text>
<text x="136.3" y="53.9">●</text>
<text x="160.1" y="53.9">●</text>
<text x="168" y="50">●</text>
<text x="176" y="50">●</text>
<text x="176" y="53.9">●</text>
<text x="183.9" y="50">●</text>
<text x="183.9" y="53.9">●</text>
<text x="18.6" y="57.7">3</text>
<text x="38.5" y="57.7">●</text>
<text x="46.4" y="57.7">●</text>
<text x="86" y="57.7">●</text>
<text x="94" y="57.7">●</text>
<text x="108.5" y="57.7">3</text>
<text x="128.4" y="57.7">●</text>
<text x="136.3" y="57.7">●</text>
<text x="176" y="57.7">●</text>
<text x="183.9" y="57.7">●</text>
<text x="18.6" y="61.6">4</text>
<text x="18.6" y="65.5">5</text>
<text x="38.5" y="65.5">●</text>
<text x="54.4" y="61.6">●</text>
<text x="54.4" y="65.5">●</text>
<text x="70.2" y="61.6">●</text>
<text x="78.1" y="65.5">●</text>
<text x="78.1" y="61.6">●</text>
<text x="94" y="65.5">●</text>
<text x="94" y="61.6">●</text>
<text x="108.5" y="61.6">4</text>
<text x="108.5" y="65.5">5</text>
<text x="128.4" y="65.5">●</text>
<text x="144.3" y="61.6">●</text>
<text x="144.3" y="65.5">●</text>
<text x="160.1" y="61.6">●</text>
<text x="168" y="61.6">●</text>
<text x="168" y="65.5">●</text>
<text x="183.9" y="61.6">●</text>
<text x="183.9" y="65.5">●</text>
<text x="18.6" y="69.4">6</text>
<text x="46.4" y="69.4">●</text>
<text x="54.4" y="69.4">●</text>
<text x="70.2" y="69.4">●</text>
<text x="94" y="69.4">●</text>
<text x="108.5" y="69.4">6</text>
<text x="136.3" y="69.4">●</text>
<text x="144.3" y="69.4">●</text>
<text x="160.1" y="69.4">●</text>
<text x="183.9" y="69.4">●</text>
<text x="18.6" y="73.3">7</text>
<text x="18.6" y="77.2">8</text>
<text x="38.5" y="73.3">●</text>
<text x="46.4" y="73.3">●</text>
<text x="54.4" y="73.3">●</text>
<text x="62.3" y="77.2">●</text>
<text x="70.2" y="77.2">●</text>
<text x="78.1" y="77.2">●</text>
<text x="86" y="77.2">●</text>
<text x="94" y="73.3">●</text>
<text x="108.5" y="73.3">7</text>
<text x="108.5" y="77.2">8</text>
<text x="128.4" y="73.3">●</text>
<text x="136.3" y="73.3">●</text>
<text x="144.3" y="73.3">●</text>
<text x="152.2" y="77.2">●</text>
<text x="160.1" y="77.2">●</text>
<text x="168" y="77.2">●</text>
<text x="176" y="77.2">●</text>
<text x="183.9" y="73.3">●</text>
<text x="18.6" y="81">9</text>
<text x="38.5" y="81">●</text>
<text x="62.3" y="81">●</text>
<text x="78.1" y="81">●</text>
<text x="86" y="81">●</text>
<text x="108.5" y="81">9</text>
<text x="128.4" y="81">●</text>
<text x="152.2" y="81">●</text>
<text x="168" y="81">●</text>
<text x="176" y="81">●</text>
<text x="17.5" y="85.8">Note: “ ” indicates that the internal switch is ON.</text>
<text x="108.5" y="84.9">A</text>
<text x="108.5" y="88.8">B</text>
<text x="128.4" y="88.8">●</text>
<text x="136.3" y="84.9">●</text>
<text x="136.3" y="88.8">●</text>
<text x="152.2" y="84.9">●</text>
<text x="152.2" y="88.8">●</text>
<text x="160.1" y="84.9">●</text>
<text x="176" y="88.8">●</text>
<text x="176" y="84.9">●</text>
<text x="108.5" y="92.7">C</text>
<text x="144.3" y="92.7">●</text>
<text x="152.2" y="92.7">●</text>
<text x="160.1" y="92.7">●</text>
<text x="168" y="92.7">●</text>
<text x="108.5" y="96.6">D</text>
<text x="108.5" y="100.4">E</text>
<text x="128.4" y="96.6">●</text>
<text x="136.3" y="100.4">●</text>
<text x="144.3" y="100.4">●</text>
<text x="144.3" y="96.6">●</text>
<text x="152.2" y="96.6">●</text>
<text x="152.2" y="100.4">●</text>
<text x="160.1" y="100.4">●</text>
<text x="168" y="96.6">●</text>
<text x="108.5" y="104.3">F</text>
<text x="128.4" y="104.3">●</text>
<text x="136.3" y="104.3">●</text>
<text x="144.3" y="104.3">●</text>
<text x="152.2" y="104.3">●</text>
<text x="107.4" y="109.1">Note: “ ” indicates that the internal switch is ON.</text>
</g>
<g font-size="2" fill="#231f20">
<text x="51.3" y="142.2">10</text>
<text x="47.1" y="149.8" transform="rotate(108 47.1 149.8)">7</text>
<text x="49.5" y="147.1" transform="rotate(144 49.5 147.1)">6</text>
<text x="53" y="146.3" transform="rotate(-180 53 146.3)">5</text>
<text x="56.2" y="147.8" transform="rotate(-144 56.2 147.8)">4</text>
<text x="141" y="149.8" transform="rotate(113 141 149.8)">B</text>
<text x="142.4" y="148" transform="rotate(135 142.4 148)">A</text>
<text x="144.4" y="147" transform="rotate(157 144.4 147)">9</text>
<text x="146.7" y="146.7" transform="rotate(-180 146.7 146.7)">8</text>
<text x="148.8" y="147.4" transform="rotate(-157 148.8 147.4)">7</text>
<text x="150.6" y="148.8" transform="rotate(-135 150.6 148.8)">6</text>
<text x="38.6" y="152.9">10</text>
<text x="46.8" y="153.4" transform="rotate(72 46.8 153.4)">8</text>
<text x="57.7" y="154.4" transform="rotate(-72 57.7 154.4)">2</text>
<text x="58.1" y="150.8" transform="rotate(-108 58.1 150.8)">3</text>
<text x="64.3" y="152.9">4</text>
<text x="140.4" y="151.9" transform="rotate(90 140.4 151.9)">C</text>
<text x="140.6" y="154.2" transform="rotate(67 140.6 154.2)">D</text>
<text x="151.3" y="155.2" transform="rotate(-67 151.3 155.2)">3</text>
<text x="151.7" y="150.8" transform="rotate(-113 151.7 150.8)">5</text>
<text x="151.9" y="153" transform="rotate(-90 151.9 153)">4</text>
<text x="157.9" y="153.3">4</text>
<text x="48.6" y="156.4" transform="rotate(36 48.6 156.4)">9</text>
<text x="51.8" y="158">0</text>
<text x="55.4" y="157.1" transform="rotate(-36 55.4 157.1)">1</text>
<text x="141.7" y="156.2" transform="rotate(45 141.7 156.2)">E</text>
<text x="143.4" y="157.6" transform="rotate(23 143.4 157.6)">F</text>
<text x="145.6" y="158.2">0</text>
<text x="147.8" y="158" transform="rotate(-23 147.8 158)">1</text>
<text x="149.8" y="156.9" transform="rotate(-45 149.8 156.9)">2</text>
<text x="56.6" y="164.6">(slot depth: 0.9)</text>
<text x="56.6" y="162.2">0.7</text>
<text x="92" y="173.2">7.5</text>
<text x="87.1" y="174">(5.9)</text>
<text x="87.1" y="182.1">(0.3)</text>
<text x="94.6" y="181.1">3.2</text>
<text x="50.2" y="186.4">0.2</text>
<text x="50.5" y="189.4">7.62</text>
<text x="72.5" y="191.3">2.54 2.54</text>
<text x="77.3" y="187.7">0.6</text>
<text x="57.9" y="201.4">10</text>
<text x="147.8" y="201.4">10</text>
<text x="56" y="208.1" transform="rotate(-36 56 208.1)">4</text>
<text x="58.4" y="207">5</text>
<text x="61" y="207.5" transform="rotate(36 61 207.5)">6</text>
<text x="62.9" y="209.4" transform="rotate(72 62.9 209.4)">7</text>
<text x="145.5" y="208.6" transform="rotate(-45 145.5 208.6)">6</text>
<text x="146.7" y="207.5" transform="rotate(-23 146.7 207.5)">7</text>
<text x="148.3" y="207">8</text>
<text x="150" y="207.1" transform="rotate(22 150 207.1)">9</text>
<text x="151.5" y="207.9" transform="rotate(45 151.5 207.9)">A</text>
<text x="152.6" y="209.1" transform="rotate(68 152.6 209.1)">B</text>
<text x="35.2" y="211.9">10</text>
<text x="39.1" y="212">4 dia. (3.4)</text>
<text x="54.7" y="210.5" transform="rotate(-72 54.7 210.5)">3</text>
<text x="55.1" y="213.1" transform="rotate(-108 55.1 213.1)">2</text>
<text x="57" y="215.2" transform="rotate(-144 57 215.2)">1</text>
<text x="59.5" y="215.5" transform="rotate(-180 59.5 215.5)">0</text>
<text x="61.9" y="214.4" transform="rotate(144 61.9 214.4)">9</text>
<text x="63.2" y="212.1" transform="rotate(108 63.2 212.1)">8</text>
<text x="125.1" y="212">10</text>
<text x="129" y="212">4 dia. (3.4)</text>
<text x="144.6" y="211.8" transform="rotate(-90 144.6 211.8)">4</text>
<text x="144.7" y="210.1" transform="rotate(-68 144.7 210.1)">5</text>
<text x="145.2" y="213.4" transform="rotate(-112 145.2 213.4)">3</text>
<text x="146.3" y="214.7" transform="rotate(-135 146.3 214.7)">2</text>
<text x="147.8" y="215.4" transform="rotate(-157 147.8 215.4)">1</text>
<text x="151" y="215" transform="rotate(158 151 215)">F</text>
<text x="152.3" y="213.9" transform="rotate(135 152.3 213.9)">E</text>
<text x="153" y="212.4" transform="rotate(112 153 212.4)">D</text>
<text x="153.1" y="210.7" transform="rotate(90 153.1 210.7)">C</text>
<text x="148.3" y="217">0</text>
<text x="62.9" y="222.4">0.7</text>
<text x="62.9" y="224.4">(slot depth: 0.9)</text>
<text x="153.1" y="222.4">0.7</text>
<text x="153.1" y="224.4">(slot depth: 0.9)</text>
<text x="43.4" y="235.3">6.2</text>
<text x="91.7" y="235">5.9</text>
<text x="94.5" y="239.8">(0.3)</text>
<text x="133.3" y="235.3">6.2</text>
<text x="181.6" y="235">5.9</text>
<text x="184.4" y="239.8">(0.3)</text>
<text x="91.8" y="242.3">3.2</text>
<text x="181.7" y="242.3">3.2</text>
<text x="56.8" y="247.9">0.2</text>
<text x="57.1" y="250.9">7.62</text>
<text x="81.3" y="249.2">0.6</text>
<text x="146.7" y="247.9">0.2</text>
<text x="147" y="250.9">7.62</text>
<text x="171.1" y="249.2">0.6</text>
<text x="76.5" y="252.8">2.54 2.54</text>
<text x="166.3" y="252.8">2.54 2.54</text>
</g>
<g font-size="1.9">
<text x="25.3" y="85.8">●</text>
<text x="115.3" y="109.1">●</text>
</g>
<g font-size="1.9" fill="#231f20">
<text x="145.1" y="142.5">10</text>
<text x="132.8" y="153.1">10</text>
<text x="150.2" y="164.6">(slot depth: 0.9)</text>
<text x="150.2" y="162.3">0.7</text>
<text x="182.6" y="173.6">7.5</text>
<text x="177.9" y="174.3">(5.9)</text>
<text x="177.8" y="182.4">(0.3)</text>
<text x="185.1" y="181.4">3.2</text>
<text x="144" y="186.6">0.2</text>
<text x="144.3" y="189.6">7.62</text>
<text x="163.5" y="191.4">2.54 2.54</text>
<text x="168.2" y="187.9">0.6</text>
</g>
<text font-size="1.8" fill="#231f20" x="80.7" y="168.3" transform="rotate(-8 80.7 168.3)">4</text>
<g font-size="1.6" fill="#231f20">
<text x="48.5" y="168.1" transform="rotate(24 48.5 168.1)">9</text>
<text x="71.5" y="168.1" transform="rotate(8 71.5 168.1)">1</text>
</g>
<g font-size="1.5" fill="#231f20">
<text x="51.9" y="168.4">0</text>
<text x="55.6" y="168.6" transform="rotate(-34 55.6 168.6)">1</text>
<text x="74.4" y="168.3" transform="rotate(2 74.4 168.3)">2</text>
<text x="78" y="168.4" transform="rotate(1 78 168.4)">3</text>
<text x="145.7" y="168.5">0</text>
</g>
<g font-size="1.4" fill="#231f20">
<text x="59.4" y="161.9">±0.2</text>
<text x="152.9" y="162">±0.2</text>
<text x="94.8" y="172.9">±0.2</text>
<text x="185.3" y="173.4">±0.2</text>
<text x="46.4" y="234.6">+0.3</text>
<text x="46.8" y="236">-0.4</text>
<text x="136.3" y="234.6">+0.3</text>
<text x="136.6" y="236">-0.4</text>
</g>
</svg>
